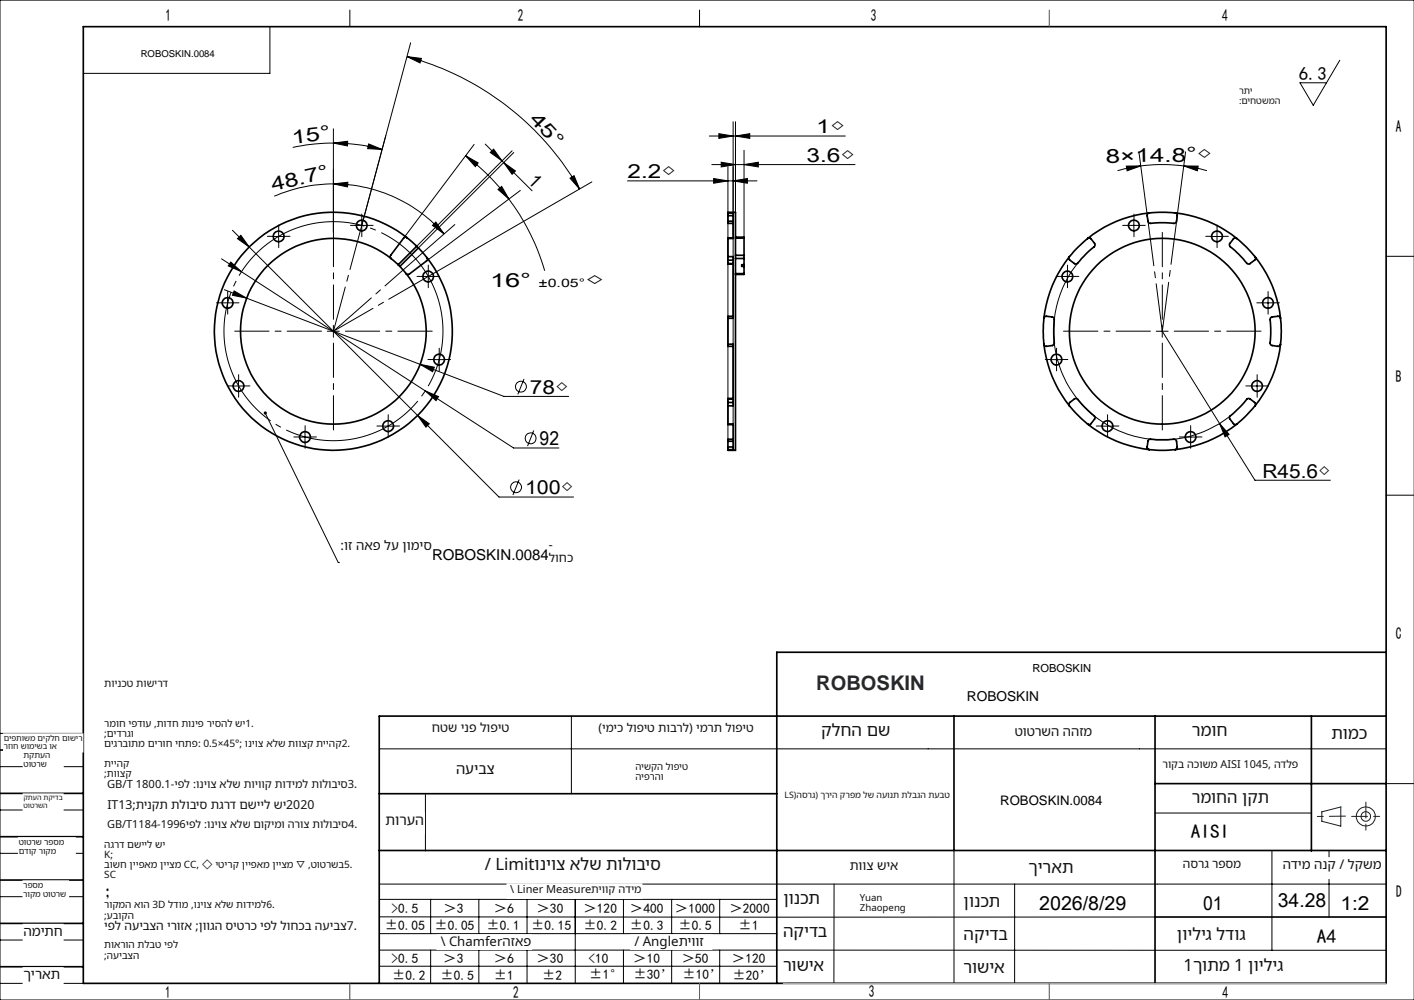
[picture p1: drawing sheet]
<svg xmlns="http://www.w3.org/2000/svg" width="297mm" height="210mm" viewBox="0 0 297 210" stroke-linecap="round" stroke-linejoin="round" font-family="sans-serif">
<g fill="none" stroke="#000" stroke-width=".21">
<path d="M0 0h297v210h-297zM56.7 5.6v9.8h-39.2M73.5 2.1v3.5M85.5 11.9l3 .4-.3 .9zM85.5 11.9a59.8 59.8 0 0 1 36.2 27.8M86.3 9l-10.3 38.3M146.9 2.1v3.5M281.4 12.7l-5.6 9.4-2.7-4.7h5.5M70 38.6l3.1-.3-.1 1zM70 38.6a30.9 30.9 0 0 1 23.3 10.5M70 38.6a32.1 32.1 0 0 0-12.4 2.6M70 27v21.8"/>
<path d="M70 30l3-.3v.9zM70 30a40.2 40.2 0 0 1 10.3 1.4M70 30a39.4 39.4 0 0 0-8.5 1M77.4 30.2l2.9 1.2-3.1-.2zM97.8 32.7l2.6 1.5-.6 .8zM97.8 32.7a46.1 46.1 0 0 1 9.1 9.1M99.6 30.3l-14.8 19.7M101.9 30.3l9.9 9.8M103 32l.7-.7 1.7 2.5zM104.6 39.8l.8-.7 1.5 2.7zM105.8 34.1l2.5 1.8-.7 .7zM107.6 31.7l-20.1 20"/>
<path d="M107.9 32l-20 20.1M109.3 40l-19.7 14.8M119.7 37.4l.9-.5 1.1 2.8zM124.3 38.2l-34.3 19.9M131.8 38h27.2M149 28.6h28.6M149.5 34.6h30.1M149.9 37.5l3 .5-3 .5zM151 28.1l3 .5-3 .5zM151.5 34.1l3 .5-3 .5zM152.9 35v57.7M154 38l3-.5v1z"/>
<path d="M154 25.6v63.4M154.5 28.6l3-.5v1zM154.5 25.6v19M156.3 34.6l3-.5v1zM156.3 31.6v18.4M236.6 34.9l3-.1-2.9 1.1zM239.2 31.9l1.9 14M239.6 34.8a36.3 36.3 0 0 1 9 0M239.6 34.8l-4.9 1M248.6 34.8l3.1 .1-.2 1zM248.6 34.8l4.9 1M249 31.9l-1.7 13.4"/>
<path d="M46.5 54.4l42.8 27.7M48.5 55l2.2 2.1-2.8-1.3zM48.8 48.4l38.9 38.8M49.9 50.1l.7-.7 1.8 2.5zM57.3 49.7h2.5M58.5 48.4v2.5M74.7 47.3h2.5M76 46.1v2.5M88.7 58.1h2.5M90 56.8v2.5M90.8 47.3l.7-.7 1.8 2.5zM95.5 47.2l-6.7 5.8"/>
<path d="M106.9 41.8a47.5 47.5 0 0 1 7.5 15.1M223 58.1h2.5M224.2 56.8v2.5M226.3 55.3a22.8 22.8 0 0 0 1.8 30.5 22.8 22.8 0 0 0 30.5 1.4M236.9 47.3h2.5M238.2 46.1v2.5M254.4 49.7h2.5M255.6 48.4v2.5M291.1 53.8h5.9M46.6 63.6h2.5M47.1 60.8l41.1 15.7M47.8 62.4v2.5"/>
<path d="M49.2 61.1l2.6 1.5-3-.6zM50.1 79.8v2.5M68.8 69.6h2.5M70 68.3v2.5M88.2 76.5l3 .6-.3 1zM88.2 76.5l17.6 6.7h13.7M91 75.5h2.5M92.3 74.3v2.5M110.1 79.6l-1.3 3.2M220.7 75.5h2.5M221.9 74.3v2.5M242.9 69.6h2.5"/>
<path d="M244.1 68.3v2.5M244.1 69.6l12.1 19.3M264.1 79.8v2.5M265.1 63.6h2.5M266.3 62.4v2.5M48.9 81.1h2.5M55.7 86.7l15.3 31.4h48.9M62.8 91.8h2.5M64.1 90.5v2.5M80.3 89.5h2.5M81.5 88.2v2.5M87.7 87.2l2.5 1.8-.7 .7z"/>
<path d="M87.7 87.2l17.1 17.2h15.7M89.3 82.1l2.8 1.2-.5 .8zM89.3 82.1l18.6 12h9.5M112.1 90.4l-1.3 3.3M231.4 89.5h2.5M232.6 88.2v2.5M248.8 91.8h2.5M250.1 90.5v2.5M256.2 88.9l2 2.3-.9 .5zM256.2 88.9l7.4 12h15.8M262.8 81.1h2.5M109 100.7l-1.3 3.3"/>
<path d="M291.1 104h5.9M0 154h17.5M79.7 157.3h211.4M120 150.4v16.3M0 179.2h17.5M0 161h17.5M0 170.1h17.5M89.4 166.9v11.8M200.4 178.6v27.9M242.6 170.7h32.8M267.2 178.6v21M279.2 178.6v14"/>
<path d="M291.1 164.6h6M0 188.3h17.5M0 197.4h17.5M79.7 185.7h211.4M79.7 199.5l211.4 .1M79.7 192.5l162.9 .1M79.7 188.9h83.5M79.7 196.1h83.5M90.5 188.9v7.2M90.5 199.5v7M100.6 188.9v7.2M100.6 199.5v7"/>
<path d="M110.7 188.9v7.2M110.7 199.5v7M120.8 188.9v17.6M131 188.9v7.2M131 199.5v7M141.1 188.9v7.2M141.1 199.5v7M151.2 188.9v7.2M151.2 199.5v7M175.2 185.7v20.9M213.1 185.7v20.8M0 206.5h17.5"/>
<path d="M79.7 202.9h83.5M163.2 206.5h127.9"/>
<circle cx="109.4" cy="81.2" r="1.14"/>
<circle cx="111.5" cy="92.1" r="1.15"/>
<circle cx="108.4" cy="102.3" r="1.15"/>
</g>
<path d="M92 62.8a23 23 0 0 0-38.5-9.3 23 23 0 0 0 10.5 38.2 23 23 0 0 0 28.4-27.6l-.4-1.3" fill="none" stroke="#000" stroke-width=".21" stroke-dasharray="30.5 1.3 1.3 1.3" stroke-dashoffset="11.6" stroke-linecap="butt"/>
<g fill="none" stroke="#191924" stroke-width=".21">
<path d="M277.6 170.5l4-1v4l-4-1z"/>
<circle cx="286.9" cy="171.5" r="1.01"/>
<circle cx="286.9" cy="171.5" r="2"/>
</g>
<path d="M67.5 69.5h-18.2M70 67v-18.2M70 72v18.3M72.5 69.5h18.3M241.6 69.5h-18.2M244.1 67v-18.2M244.1 72v18.3M246.6 69.5h18.3" fill="none" stroke="#000" stroke-width=".21" stroke-dasharray="30.5 1.3 1.3 1.3" stroke-dashoffset="23.3"/>
<g fill="none" stroke="#000" stroke-width=".21" stroke-dasharray="30.5 1.3 1.3 1.3">
<path d="M57.3 49.6h-1.1M58.5 48.4v-1.1M58.5 50.9v1.1M59.8 49.6h1.1M74.7 47.3h-1.1M76 46.1v-1.1M76 48.6v1.1M77.2 47.3h1.2M88.7 58h-1.1M90 56.8v-1.1M90 59.3v1.1M91.2 58h1.1"/>
<path d="M223 58h-1.2M224.2 56.8v-1.1M224.2 59.3v1.1M225.5 58h1.1M236.9 47.3h-1.1M238.2 46.1v-1.1M238.2 48.6v1.1M239.4 47.3h1.2M254.4 49.6h-1.1M255.6 48.4v-1.1M255.6 50.9v1.1M256.9 49.6h1.1"/>
<path d="M46.6 63.6h-1.2M47.8 62.3v-1.1M47.8 64.8v1.2M49.1 63.6h1.1M50.1 79.8v-1.1M91 75.5h-1.1M92.3 74.3v-1.2M92.3 76.8v1.1M93.5 75.5h1.1M220.7 75.5h-1.2M221.9 74.3v-1.2M221.9 76.8v1.1"/>
<path d="M223.2 75.5h1.1M264.1 79.8v-1.1M265.1 63.6h-1.1M266.4 62.3v-1.1M266.4 64.8v1.2M267.6 63.6h1.1M48.9 81h-1.2M50.1 82.3v1.1M51.4 81h1.1M62.8 91.8h-1.1M64.1 90.5v-1.1M64.1 93v1.1"/>
<path d="M65.3 91.8h1.2M80.3 89.5h-1.1M81.5 88.2v-1.1M81.5 90.7v1.1M82.8 89.5h1.1M231.4 89.5h-1.1M232.6 88.2v-1.1M232.6 90.7v1.1M233.9 89.5h1.1M248.8 91.8h-1.1M250.1 90.5v-1.1M250.1 93v1.1"/>
<path d="M251.3 91.8h1.2M262.8 81h-1.1M264.1 82.3v1.1M265.3 81h1.1"/>
</g>
<path d="M244.1 69.5l3.2-24.2" fill="none" stroke="#000" stroke-width=".21" stroke-dasharray="30.5 1.3 1.3 1.3" stroke-dashoffset="20.1"/>
<path d="M244.1 69.5l-3-23.6" fill="none" stroke="#000" stroke-width=".21" stroke-dasharray="30.5 1.3 1.3 1.3" stroke-dashoffset="20.4"/>
<path d="M70 69.5l18.8-16.5" fill="none" stroke="#000" stroke-width=".21" stroke-dasharray="30.5 1.3 1.3 1.3" stroke-dashoffset="19.9"/>
<path d="M76 47.3l-6 22.2M70 69.5l20-11.5" fill="none" stroke="#000" stroke-width=".21" stroke-dasharray="30.5 1.3 1.3 1.3" stroke-dashoffset="20.9"/>
<g fill="none" stroke="#000" stroke-width=".35">
<path d="M17.5 5.6h273.6v200.9h-273.6zM82.1 54.3l1.5 1.3M82.1 54.3a19.5 19.5 0 0 0-31.1 10.9 19.5 19.5 0 0 0 23.3 23.4 19.5 19.5 0 0 0 11-31.1M83.6 55.6l.4 .3M84 55.9l1.3 1.6M85.5 49.9a.47 .47 0 0 0-.7 .1l-2.7 3.6-.1 .4 .1 .3M85.5 49.9l2 1.8M85.5 49.9a25 25 0 0 0-39.9 14.2 25 25 0 0 0 29.9 29.8 25 25 0 0 0 14.2-39.8M87.5 51.7l.4 .4M87.5 51.7l-3.9 3.9M87.9 52.1l1.8 2M87.9 52.1l-3.9 3.8"/>
<path d="M89.7 54.1a.47 .47 0 0 1-.1 .7l-3.7 2.8-.6-.1M152.9 53.9h1.1v12.9h-1.1M152.9 50.1v3.8M152.9 44.7h1.1v5.4h-1.1M152.9 44.7v-.1h1.6v50h-1.6v-.2M152.9 53.9v.7M152.9 55.3v.1h1.1M152.9 44.7v.6M152.9 46.5v.4h1.1M152.9 54.6h1.1M152.9 55.3h1.1M152.9 45.3v1.2"/>
<path d="M152.9 54.6v.7M152.9 45.3h1.1M152.9 46.5h1.1M154 50h-1.1v.1M154.5 49.8h1.8v.2M154.5 50h1.8M154.5 57.5h1.8M154.5 54.3h1.8M154.5 53.6h1.8M156.3 55.6h-.5v.3h.5M156.3 55.9v1.6M156.3 54.3v1.3"/>
<path d="M156.3 53.6v.7M156.3 57.5v.1h-1.8M156.3 50v3.6M156.3 55.6v.3M224.6 53.9a25.3 25.3 0 0 0-5.3 12.9M228.5 50.1l.4-.1 .3 .2 .7 1v.5l-1.5 1.3-2.3 2.4h-.4l-1-.8a.52 .52 0 0 1-.1-.7M228.5 50.1l-2.1 1.8-1.8 2M241.4 44.7a.49 .49 0 0 0-.5 .6l.2 1.3 .5 .3 1.9-.1 3.1 .1a.49 .49 0 0 0 .5-.4l.2-1.4-.5-.4M241.4 44.7l2.1-.1 3.3 .1M241.4 44.7a24.5 24.5 0 0 0-12.9 5.4M246.8 44.7a24.5 24.5 0 0 1 13 5.4M259.8 50.1l-.2-.1-.5 .1-.8 1.1v.5l1.9 1.7 1.9 2h.4l1.1-.8 .1-.4-.1-.3"/>
<path d="M259.8 50.1l2 1.8 1.8 2M263.6 53.9a24.5 24.5 0 0 1 5.4 12.9M152.9 72.3h1.1v12.9h-1.1M152.9 66.8v5.5M152.9 72.3v.4h1.1M154 66.4h-1.1v.4M219.3 66.8l.2-.3 .3-.1 1.2 .2 .4 .3v5.4l-.3 .3-1.4 .1-.2-.1-.2-.3M219.3 66.8l-.2 2.8 .2 2.7M219.3 72.3a25.3 25.3 0 0 0 5.3 12.9M269 66.8l-.4-.4-1.4 .2a.49 .49 0 0 0-.4 .5l.1 1.9-.1 3.1 .3 .5 1.3 .1a.49 .49 0 0 0 .6-.4M269 66.8a21 21 0 0 1 0 5.5M269 72.3a24.5 24.5 0 0 1-5.4 12.9"/>
<path d="M152.9 89.1h1.1v5.3h-1.1M152.9 85.2v3.9M152.9 84.5v.7M152.9 89.1v.1h1.1M152.9 93.9v.5M152.9 84.5h1.1M152.9 83.8v.7M152.9 92.7v1.2M152.9 83.8h1.1M152.9 93.9h1.1M152.9 92.7h1.1M154 83.7h-1.1v.1"/>
<path d="M154 92.2h-1.1v.5M224.6 85.2a.47 .47 0 0 1 .1-.7l1-.8 .6 .1 1.3 1.5 2.3 2.1v.5l-.7 1.1a.47 .47 0 0 1-.7 .1M224.6 85.2l2.3 2.5 1.6 1.4M228.5 89.1a25.3 25.3 0 0 0 12.9 5.3M241.4 94.4l-.3-.2-.2-.3 .2-1.3 .4-.4 1.4 .1 3.9-.1 .3 .5 .2 1.2-.1 .2-.4 .3M241.4 94.4l2.1 .2 3.3-.2M259.8 89.1a25.3 25.3 0 0 1-13 5.3M263.6 85.2l.1-.3-.2-.4-1-.8-.6 .1-1.2 1.5-2.4 2.1v.5l.8 1.1a.47 .47 0 0 0 .7 .1M263.6 85.2l-1.8 2-2 1.9M291.1 137h-127.9v69.5M0 157.5h17.5M200.4 150.4v28.2"/>
<path d="M242.6 150.4v56.1M275.4 150.4v28.3M291.1 150.4h-211.4v56.1M0 175.7h17.5M0 166.6h17.5M79.7 166.7h83.5M79.7 178.6h211.4M242.6 164.6h48.5M0 184.8h17.5M0 193.9h17.5M242.6 192.6h48.5M0 203h17.5"/>
<circle cx="58.5" cy="49.6" r="1.12"/>
<circle cx="76" cy="47.3" r="1.12"/>
<circle cx="89.9" cy="58.1" r="1.12"/>
<circle cx="224.2" cy="58.1" r="1.12"/>
<circle cx="238.2" cy="47.3" r="1.12"/>
<circle cx="255.6" cy="49.6" r="1.12"/>
<circle cx="47.8" cy="63.6" r="1.12"/>
<circle cx="92.2" cy="75.5" r="1.12"/>
<circle cx="221.9" cy="75.5" r="1.12"/>
<circle cx="244.1" cy="69.6" r="19.5"/>
<circle cx="266.3" cy="63.6" r="1.12"/>
<circle cx="50.1" cy="81.1" r="1.12"/>
<circle cx="64.1" cy="91.8" r="1.12"/>
<circle cx="81.5" cy="89.5" r="1.13"/>
<circle cx="232.6" cy="89.5" r="1.13"/>
<circle cx="250.1" cy="91.8" r="1.12"/>
<circle cx="264" cy="81.1" r="1.12"/>
</g>
<path d="M282.6 171.4l-5.9 .1M283.9 171.4h6M286.9 168.4v6" fill="none" stroke="#191924" stroke-width=".21" stroke-dasharray="6.3 1.3 1.3 1.3" stroke-dashoffset="3"/>
<path d="M164.5 206.5h126.6" fill="none" stroke="#c0c0c0" stroke-width=".21"/>
<path d="M220.4 2.1v3.5M73.5 206.5v3.5M146.9 206.5v3.5M220.4 206.5v3.5" fill="none" stroke="#00f" stroke-width=".21"/>
<path d="M281.6 169.5h.1" fill="none" stroke="#0ff" stroke-width=".21"/>
<g fill="#000">
<path d="M55.6 86.4a.35 .35 0 0 1 .5 .2 .35 .35 0 0 1-.4 .4 .35 .35 0 0 1-.2-.5l.2 .2z"/>
<path d="M77.4 30.2l2.9 1.2-3.1-.2zM70 30l3-.3v.9z"/>
<path d="M103 32l.7-.7 1.7 2.5zM105.8 34.1l2.5 1.8-.7 .7z"/>
<path d="M119.7 37.4l.9-.5 1.1 2.8zM85.5 11.9l3 .4-.3 .9z"/>
<path d="M149.9 37.5l3 .5-3 .5zM154 38l3-.5v1z"/>
<path d="M248.6 34.8l3.1 .1-.2 1zM236.6 34.9l3-.1-2.9 1.1z"/>
<path d="M48.5 55l-.6 .8 2.8 1.3zM89.3 82.1l2.3 2 .5-.8z"/>
<path d="M90.8 47.3l.7-.7 1.8 2.5zM70 38.6l3.1-.3-.1 1z"/>
<path d="M49.2 61.1l-.4 .9 3 .6zM88.2 76.5l2.7 1.6 .3-1zM50.6 49.4l-.7 .7 2.5 1.8zM87.7 87.2l1.8 2.5 .7-.7zM104.6 39.8l.8-.7 1.5 2.7zM97.8 32.7l2.6 1.5-.6 .8zM151.5 34.1l3 .5-3 .5zM156.3 34.6l3-.5v1zM151 28.1l3 .5-3 .5zM154.5 28.6l3-.5v1zM256.2 88.9l1.1 2.8 .9-.5z"/>
</g>
<g fill="#fff" stroke="#fff" stroke-width=".35">
<path d="M90.7 113.1h24.6v5.8h-24.6z"/>
<path d="M29.6 8.4h15.5v4.4h-15.5z"/>
<path d="M210.1 165.7h22.4v4.2h-22.4z"/>
<path d="M71.5 113.1h19.2v5.8h-19.2z"/>
<path d="M115.3 113.1h5.1v5.8h-5.1z"/>
<path d="M21.9 142.4h13.4v4.4h-13.4z"/>
<path d="M21.9 150.8h34.3v4.5h-34.3z"/>
<path d="M21.9 155.1h52.3v4.4h-52.3z"/>
<path d="M21.9 159.3h9v4.4h-9z"/>
<path d="M21.9 163.5h53.8v4.5h-53.8z"/>
<path d="M21.9 167.8h44.8v4.4h-44.8z"/>
<path d="M21.9 172h53.8v4.4h-53.8z"/>
<path d="M21.9 176.2h13.4v4.5h-13.4z"/>
<path d="M21.9 180.5h53.8v4.4h-53.8z"/>
<path d="M21.9 188.9h38.8v4.5h-38.8z"/>
<path d="M21.9 193.2h53.8v4.4h-53.8z"/>
<path d="M21.9 197.4h20.9v4.4h-20.9z"/>
<path d="M260.2 18.2h11.7v4.1h-11.7z"/>
<path d="M3.9 176h11.9v3.7h-11.9z"/>
<path d="M4.9 194.2h8.3v3.7h-8.3z"/>
<path d="M4.9 203.3h8.3v3.6h-8.3z"/>
<path d="M4.9 185h9.4v3.7h-9.4z"/>
<path d="M.8 154.2h16.6v3.6h-16.6z"/>
<path d="M4.9 166.8h8.3v3.7h-8.3z"/>
<path d="M5 157.8h8.2v3.6h-8.2z"/>
<path d="M202.4 187.5h10.2v4.3h-10.2z"/>
<path d="M216 180.5h10.2v4.2h-10.2z"/>
<path d="M247.2 194.5h16.3v4.2h-16.3z"/>
<path d="M100.9 179.7h39.5v5.2h-39.5z"/>
<path d="M132.5 196.4h16.9v2.9h-16.9z"/>
<path d="M91.8 196.4h19.8v2.9h-19.8z"/>
<path d="M106.6 185.7h28.2v2.9h-28.2z"/>
<path d="M180.6 187.5h12.3v4.3h-12.3z"/>
<path d="M164.5 201.1h10.1v4.2h-10.1z"/>
<path d="M248.5 180.2h12.2v4.2h-12.2z"/>
<path d="M202.4 194.4h10.2v4.2h-10.2z"/>
<path d="M247.7 201.1h36.6v4.2h-36.6z"/>
<path d="M202.4 201.5h10.2v4.3h-10.2z"/>
<path d="M164.5 193.9h10.1v4.3h-10.1z"/>
<path d="M178.5 180.5h10.2v4.2h-10.2z"/>
<path d="M164.5 187h10.2v4.3h-10.2z"/>
<path d="M269.4 180.2h20.8v4.2h-20.8z"/>
<path d="M172.5 151.6h16.3v4.2h-16.3z"/>
<path d="M216.8 138.8h50.8v4.5h-50.8z"/>
<path d="M213.1 152.3h16.3v4.3h-16.3z"/>
<path d="M250.3 151.6h16.3v4.2h-16.3z"/>
<path d="M133.5 160h16.3v4.2h-16.3z"/>
<path d="M95.8 160h8.1v4.2h-8.1z"/>
<path d="M80.9 170.8h8.2v4.2h-8.2z"/>
<path d="M125.7 151.6h32.6v4.2h-32.6z"/>
<path d="M90.7 151.6h16.3v4.2h-16.3z"/>
<path d="M279.6 152.3h8.2v4.3h-8.2z"/>
<path d="M244.2 159.3h28.5v3.3h-28.5z"/>
<path d="M164.3 166.2h35.3v3.6h-35.3z"/>
<path d="M250.3 165.7h16.3v4.2h-16.3z"/>
<path d="M203.1 143.8h78.3v4.4h-78.3z"/>
<path d="M216.8 138.2h51.5v3.6h-51.5z"/>
</g>
<text font-size="4.2" fill="#1f2633" x="171.4" y="145">ROBOSKIN</text>
<text font-size="4.2" x="21.9" y="188.3">；</text>
<g font-size="4.1">
<text x="111.1" y="25.2" transform="rotate(47 111.1 25.2)">4 5 °</text>
<text x="171.5" y="28">1◇</text>
<text x="61.4" y="30.2" transform="rotate(-7 61.4 30.2)">1 5 °</text>
<text x="169.4" y="34">3.6◇</text>
<text x="232.3" y="34.2" transform="rotate(-1 232.3 34.2)">8 × 1 4 .8 °◇</text>
<text x="57.3" y="40.1" transform="rotate(-12 57.3 40.1)">48.7°</text>
<text x="110.7" y="38.2" transform="rotate(45 110.7 38.2)">1</text>
<text x="131.8" y="37.4">2.2◇</text>
<text x="102.9" y="60.4">16°</text>
<text x="122.9" y="60.4">◇</text>
<text x="111.3" y="82.6">78◇</text>
<text x="113.3" y="93.5">92</text>
<text x="265.2" y="100.3">R45.6◇</text>
<text x="110.3" y="103.8">100◇</text>
<text x="250.1" y="176">AISI</text>
<text x="218.3" y="191">2026/8/29</text>
<text x="252.7" y="191">01</text>
<text x="268.4" y="190.5">34.28</text>
<text x="281.5" y="191">1:2</text>
<text x="276.6" y="198">A4</text>
</g>
<text font-size="3.9" x="272.8" y="16.8">6.3</text>
<g font-size="3.5">
<text x="34.8" y="4.4">1</text>
<text x="108.7" y="4.4">2</text>
<text x="182.9" y="4.4">3</text>
<text x="256.7" y="4.4">4</text>
<text x="293.2" y="27.8">A</text>
<text x="293.2" y="80.3">B</text>
<text x="293.2" y="134.2">C</text>
<text x="293.3" y="188.4">D</text>
<text x="34.7" y="209.6">1</text>
<text x="107.8" y="209.6">2</text>
<text x="182.5" y="209.3">3</text>
<text x="256.8" y="209.7">4</text>
</g>
<g font-size="3.5" fill="#111">
<text x="172.5" y="154.5">קלחה םש</text>
<text x="250.3" y="154.5">רמוח</text>
<text x="279.6" y="155.2">תומכ</text>
<text x="250.3" y="168.6">רמוחה ןקת</text>
<text x="101.8" y="182.6">/ Limitוניוצ אלש תולוביס</text>
<text x="216" y="183.4">ךיראת</text>
<text x="164.5" y="189.9">ןונכת</text>
<text x="202.4" y="190.4">ןונכת</text>
<text x="164.5" y="196.8">הקידב</text>
<text x="202.4" y="197.3">הקידב</text>
<text x="247.2" y="197.4">ןויליג לדוג</text>
<text x="164.5" y="204">רושיא</text>
<text x="202.4" y="204.4">רושיא</text>
<text x="248.6" y="204">1ךותמ 1 ןויליג</text>
</g>
<text font-size="3.2" x="90.7" y="117.7">ROBOSKIN.0084</text>
<text font-size="3.1" fill="#111" x="95.8" y="162.5">העיבצ</text>
<text font-size="3" fill="#111" x="80.9" y="173.2">תורעה</text>
<text font-size="2.9" x="203.1" y="147.3">ROBOSKIN</text>
<text font-size="2.9" fill="#111" x="4.9" y="205.7">ךיראת</text>
<g font-size="2.8" fill="#111">
<text x="71.5" y="115.4">:</text>
<text x="72.3" y="115.4">וז האפ לע ןומיס</text>
<text x="213.1" y="154.6">טוטרשה ההזמ</text>
<text x="269.4" y="182.5">הדימ הנק / לקשמ</text>
<text x="4.9" y="196.5">המיתח</text>
<text x="92.6" y="198.7">\ Chamferהזאפ</text>
<text x="133.2" y="198.7">/ Angleתיווז</text>
</g>
<g font-size="2.8">
<text x="210.1" y="169">ROBOSKIN.0084</text>
<text x="82.2" y="191.7">&gt;0.5</text>
<text x="93.1" y="191.7">＞3</text>
<text x="103.7" y="191.7">＞6</text>
<text x="112.7" y="191.7">＞30</text>
<text x="122.6" y="191.7">＞120</text>
<text x="132.3" y="191.7">＞400</text>
<text x="141.8" y="191.7">＞1000</text>
<text x="153.2" y="191.7">＞2000</text>
<text x="80.8" y="195.3">±0.05</text>
<text x="91.2" y="195.3">±0.05</text>
<text x="102.2" y="195.3">±0.1</text>
<text x="111.6" y="195.3">±0.15</text>
<text x="122.6" y="195.3">±0.2</text>
<text x="132.3" y="195.3">±0.3</text>
<text x="142.5" y="195.3">±0.5</text>
<text x="155.1" y="195.3">±1</text>
<text x="82.2" y="202.3">&gt;0.5</text>
<text x="93.1" y="202.3">＞3</text>
<text x="103.7" y="202.3">＞6</text>
<text x="112.7" y="202.3">＞30</text>
<text x="123.6" y="202.3">&lt;10</text>
<text x="133" y="202.3">＞10</text>
<text x="143.2" y="202.3">＞50</text>
<text x="153.7" y="202.3">＞120</text>
<text x="82.3" y="205.8">±0.2</text>
<text x="92.5" y="205.8">±0.5</text>
<text x="103.7" y="205.8">±1</text>
<text x="113.9" y="205.8">±2</text>
<text x="123.8" y="205.7">±1°</text>
<text x="133" y="205.7">±30’</text>
<text x="143.3" y="205.7">±10’</text>
<text x="153.8" y="205.8">±20’</text>
</g>
<text font-size="2.7" fill="#111" x="178.5" y="182.7">תווצ שיא</text>
<g font-size="2.6" fill="#111">
<text x="115.3" y="115.3">-</text>
<text x="115.3" y="117.9">לוחכ</text>
<text x="90.7" y="153.8">חטש ינפ לופיט</text>
<text x="22.6" y="169.9">IT13;תינקת תלוביס תגרד םשייל שי2020</text>
</g>
<g font-size="2.5" fill="#111">
<text x="125.7" y="153.7">)ימיכ לופיט תוברל( ימרת לופיט</text>
<text x="248.5" y="182.3">הסרג רפסמ</text>
<text x="21.9" y="195.3">יפל העיבצה ירוזא ;ןווגה סיטרכ יפל לוחכב העיבצ7.</text>
</g>
<text font-size="2.4" x="113.1" y="60.4">±0.05°</text>
<text font-size="2.3" x="216.8" y="141.1">ROBOSKIN</text>
<g font-size="2.3" fill="#111">
<text x="244.2" y="161.2">רוקב הכושמ AISI 1045, הדלפ</text>
<text x="22.5" y="165.5">GB/T 1800.1-יפל :וניוצ אלש תויווק תודימל תולוביס3.</text>
<text x="22.5" y="173.9">GB/T1184-1996יפל :וניוצ אלש םוקימו הרוצ תולוביס4.</text>
<text x="107.2" y="187.6">\ Liner Measureתיווק הדימ</text>
</g>
<text font-size="2.2" fill="#111" x="21.9" y="144.2">תוינכט תושירד</text>
<g font-size="2.1" fill="#111">
<text x="21.9" y="152.6">רמוח יפדוע ,תודח תוניפ ריסהל שי1.</text>
<text x="21.9" y="154.8">;</text>
<text x="22.5" y="154.8">םידרגו</text>
<text x="21.9" y="156.8">םיגרבותמ םירוח יחתפ: 0.5×45°; וניוצ אלש תווצק תייהק2.</text>
<text x="21.9" y="161">תייהק</text>
<text x="21.9" y="163.3">;</text>
<text x="22.5" y="163.3">תווצק</text>
<text x="21.9" y="178">הגרד םשייל שי</text>
<text x="21.9" y="182.2">בושח ןייפאמ ןייצמ CC, ◇ יטירק ןייפאמ ןייצמ ▽ ,טוטרשב5.</text>
<text x="21.9" y="184.4">SC</text>
<text x="21.9" y="180.2">K;</text>
<text x="21.9" y="190.7">רוקמה אוה 3D לדומ ,וניוצ אלש תודימל6.</text>
<text x="21.9" y="192.9">;</text>
<text x="22.5" y="192.9">עבוקה</text>
<text x="21.9" y="199.1">תוארוה תלבט יפל</text>
<text x="21.9" y="201.4">;</text>
<text x="22.5" y="201.4">העיבצה</text>
</g>
<text font-size="2" x="29.6" y="11.9">ROBOSKIN.0084</text>
<g font-size="2" fill="#111">
<text x="133.5" y="161.6">הישקה לופיט</text>
<text x="133.5" y="163.8">היפרהו</text>
<text x="180.6" y="189.2">Yuan</text>
<text x="180.6" y="191.3">Zhaopeng</text>
</g>
<g font-size="1.9" fill="#111">
<text x="260.2" y="19.8">רתי</text>
<text x="260.2" y="21.8">:</text>
<text x="260.8" y="21.8">םיחטשמה</text>
</g>
<g font-size="1.8" fill="#111">
<text x="5" y="161">טוטרש</text>
<text x="5" y="159.2">תקתעה</text>
<text x="164.8" y="167.7">LS(הסרג( ךריה קרפמ לש העונת תלבגה תעבט</text>
<text x="3.9" y="177.4">טוטרש רפסמ</text>
<text x="3.9" y="179.3">םדוק רוקמ</text>
<text x="4.9" y="188.3">רוקמ טוטרש</text>
<text x="4.9" y="186.5">רפסמ</text>
</g>
<g font-size="1.7" fill="#111">
<text x=".8" y="155.6">םיפתושמ םיקלח םושיר</text>
<text x=".8" y="157.4">רזוח שומישב וא</text>
</g>
<g font-size="1.5" fill="#111">
<text x="4.9" y="169.6">טוטרשה</text>
<text x="4.9" y="168">קתעה תקידב</text>
</g>
</svg>
